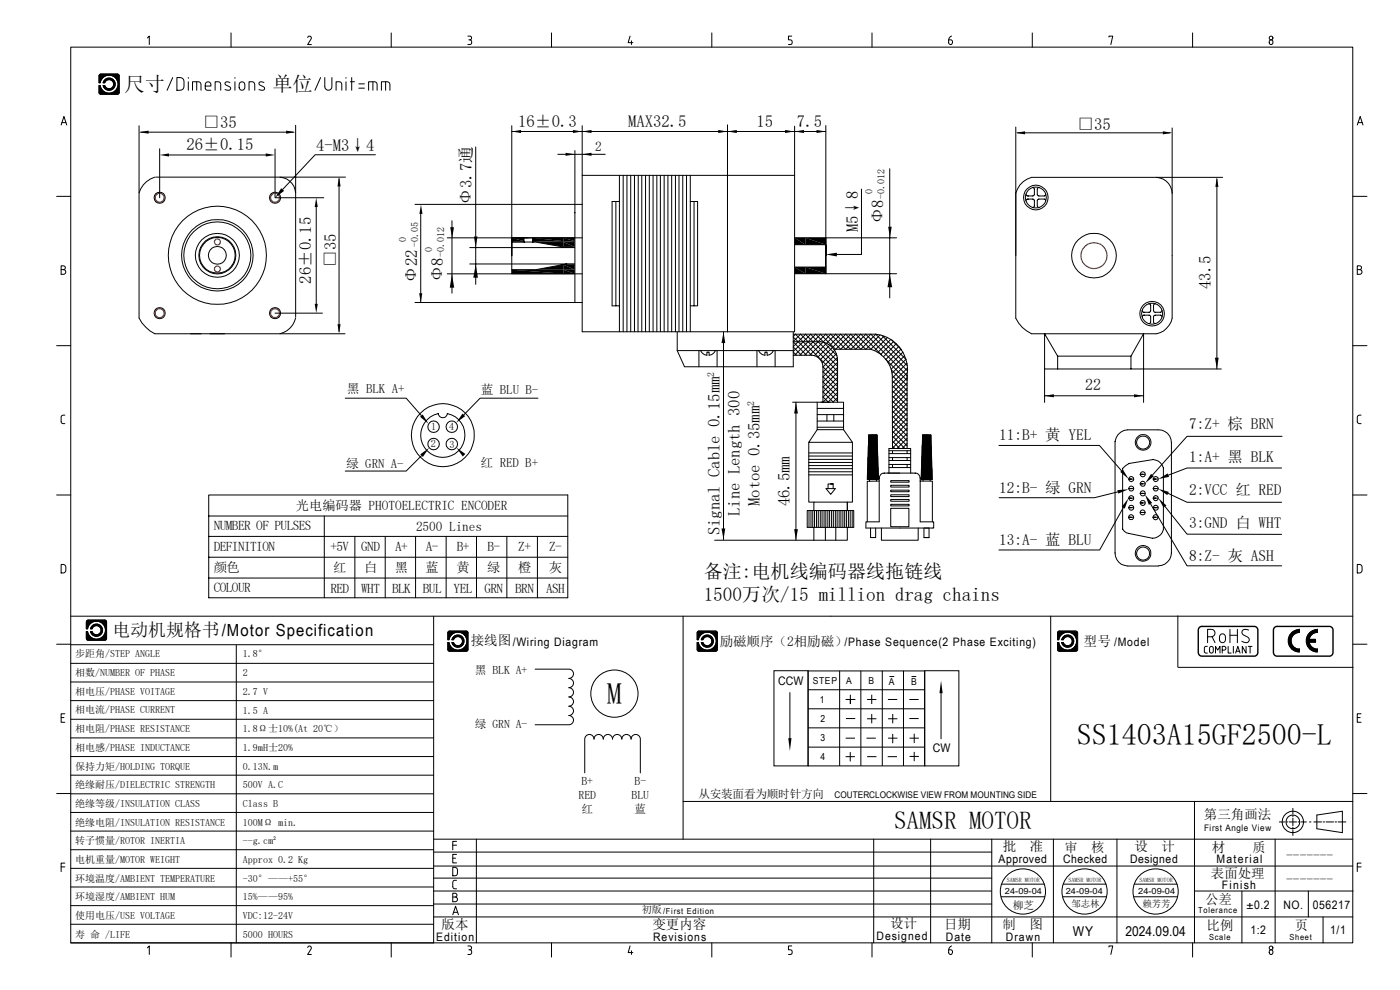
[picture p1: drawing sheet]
<svg xmlns="http://www.w3.org/2000/svg" width="296mm" height="209mm" viewBox="0 0 296 209" stroke-linecap="round" stroke-linejoin="round" font-family="sans-serif">
<g fill="none" stroke="#000" stroke-width=".21">
<path d="M15 10h271.2v189.4h-271.2zM21.1 15.8l.2-.1h3.5l.3 .1 .1 3.9-.4 .2h-3.6l-.2-.3v-1.5h.2a1.91 1.91 0 0 0 2.9 1.3 1.91 1.91 0 0 0 0-3.2 1.91 1.91 0 0 0-2.9 1.3h-.2zM21.1 15.8l3.9-.1 .2 .3v3.6l-.3 .3h-3.6l-.3-.3v-1.5h.2a1.91 1.91 0 0 0 2.9 1.3 1.91 1.91 0 0 0 0-3.2 1.91 1.91 0 0 0-2.9 1.3h-.2v-1.6zM22.1 16.9a1.29 1.29 0 0 1 2 .1 1.29 1.29 0 0 1-.5 2 1.29 1.29 0 0 1-1.8-.9h.4a.96 .96 0 0 0 1.4 .5 .96 .96 0 0 0 0-1.6 .96 .96 0 0 0-1.4 .5h-.4zM22.2 16.9a1.29 1.29 0 0 1 2 .2 1.29 1.29 0 0 1-.6 1.9 1.29 1.29 0 0 1-1.8-.9h.4a.97 .97 0 0 0 1.5 .5 .97 .97 0 0 0 0-1.6 .97 .97 0 0 0-1.5 .5h-.4zM31.2 8l.4-.4v1.8M36.5 16.4l-1.2 2.7M37.4 16.4h.7a.8 .8 0 0 1 .8 .8v1.1a.8 .8 0 0 1-.8 .8h-.7zM39.8 16.4v.2M39.8 17.3v1.8M40.7 19.1v-1.8l1.5 .1 .3 .4v1.3M41.6 17.3v1.8"/>
<path d="M43.4 18.2h1.2a.63 .63 0 0 0-.4-.9 .63 .63 0 0 0-.8 .6l.1 1 .4 .2h.7M45.5 19.1v-1.8h.7l.4 .3 .1 1.5M48.6 17.4a.66 .66 0 0 0-1 .3l.2 .3 .8 .4a.38 .38 0 0 1 .2 .4 .38 .38 0 0 1-.4 .3l-.8-.2M48.9 7v3M49.7 16.4v.2M49.7 17.3v1.8M50.8 17.4a.61 .61 0 0 1 1 .5v.6a.6 .6 0 0 1-.6 .6 .6 .6 0 0 1-.6-.6v-.6zM52.7 19.1v-1.8h.7l.4 .3 .1 1.5M55.8 17.4a.65 .65 0 0 0-1 .3l.1 .3 .9 .4a.38 .38 0 0 1 .2 .4 .38 .38 0 0 1-.4 .3l-.8-.2M65.1 7.9l.3-.3 .5 .3-.8 1.5h.8M67.8 16.4l-1.2 2.7M68.7 16.4v2a.75 .75 0 0 0 .8 .7 .75 .75 0 0 0 .7-.7v-2"/>
<path d="M71.1 19.1v-1.8l1 .1 .1 .2 .1 1.5M73.2 16.4v.2M73.2 17.3v1.8M74.1 17.3h.9M74.4 16.4v2.7M75.9 18.6h1.2M75.9 17.7h1.2M78 19.1v-1.8l1.5 .1 .3 .4v1.3M78.9 17.3v1.8M80.7 19.1v-1.8l1.5 .1 .3 .4v1.3M81.6 17.3v1.8M82.8 7v3"/>
<path d="M99 7.6h.4a.39 .39 0 0 1 .4 .4 .39 .39 0 0 1-.4 .4M99.2 8.4a.51 .51 0 0 1 .6 .4 .51 .51 0 0 1-.4 .6h-.4M116.7 7v3M133.3 7.6l-.4 1.4h1M133.6 8.6v.8M150.6 7v3M167.5 7.6h-.7v.8h.4a.51 .51 0 0 1 .4 .5 .51 .51 0 0 1-.4 .5h-.4M184.5 7v3M200.7 8.4l.7 .1a.55 .55 0 0 1-.3 .9l-.4-.2zM201.3 7.6l-.4 .3-.2 .5M218.4 7v3M234.6 7.8v-.2h.8l-.4 1.8"/>
<path d="M252.3 7v3M12.9 26.4l.6-1.8 .6 1.8M13.1 25.9h.8M29.4 26.6v40.7a7.8 7.8 0 0 0 3.3 3.3h40.3M29.7 28h32.4M32.7 37.5a5 5 0 0 0-3.3 3.3M32.9 37.5h40.2M33.8 31.5v10.3M35.7 32.8h20.5M58.2 31.5v10.3h10.3M59.2 37.5a3.6 3.6 0 0 1 3.3 3.3M62.5 26.5v40.6"/>
<path d="M71.7 37.8v32.3M79.4 32.7h-12.7l-6.9 7.4M100.6 31.1v29M108.3 27.8h66.4M108.3 26.6v31.3M118 32.6h10M121.6 31.8v32.2M123.2 26.6v43.6h44.9v-43.5M131 37.1v33.1M131.8 37.1v33.1M132.6 37.1v33.1M133.4 37.1v33.1"/>
<path d="M134.2 37.1v33.1M135 37.1v33.1zM135.8 37.1v33.1zM136.6 37.1v33.1zM137.4 37.1v33.1zM138.2 37.1v33.1zM139 37.1v33.1zM139.7 37.1v33.1M140.5 37.1v33.1zM141.3 37.1v33.1M142.1 37.1v33.1M142.9 37.1v33.1"/>
<path d="M143.6 37.1v33.1M144.4 37.1v33.1M145.2 37.1v33.1M146 37.1v33.1M153.9 26.4v43.8v-33.1M168.1 37.1h-44.9M174.7 26.5v31.4v-7.6M182.2 40v13.8h-5.2M188.2 35.7v27.3M214.9 26.9v40.4a6.8 6.8 0 0 0 3.3 3.3h26.5a4.4 4.4 0 0 0 3.3-3.3v-40.2M215.2 28.1h32.3M218.4 39.7h.3l.1 .3-.1 1.4h-1.4l-.2-.1-.1-.3"/>
<path d="M219.9 39.7h-.3l-.2 .3 .1 1.4h1.4l.3-.1v-.3M244.7 37.5a3.5 3.5 0 0 1 3.3 3.3M257.4 37.8v40.2M258.6 37.5h-40.4a4.8 4.8 0 0 0-3.3 3.3M287.1 26.4l.6-1.8 .6 1.8M287.3 25.9h.9M12 41.5h3M13.4 57h.2a.4 .4 0 0 0 .2-.5 .4 .4 0 0 0-.4-.3h-.5v1.8h.5a.5 .5 0 0 0 .5-.5 .5 .5 0 0 0-.5-.5h-.5M66.9 43.8v20.5M87.8 43.2h35.4M89 45v19M94.6 50.3h28.6"/>
<path d="M94.6 57.9h28.6M95.6 46.7v15.3M99.4 55.8h22.2M99.4 52.4h20.5M108.3 51.1h2.5M110.8 50.3v.9h-2.5h5l6.6 1.2h1.7M110.8 51l.1 .2M111.8 50.3h-3.5v3.8M112.7 51.2l.1-.9v.9M112.8 51.1h8.8M119.2 52.3h2.4M119.2 55.9h2.4"/>
<path d="M119.9 55.8l-6.6 1.2h-5h5M130.3 42.6v22.1M131 42.6h-1.5v22.1h1.5M146 42.6h1.6v22.1h-1.6M146.8 42.6v22.1M168.1 56.5h6.6M168.1 50.3h21.6M174.7 51.8h-6.6h6.6v2.3M189.7 57.9h-21.6M217 42.5l.1-.3 .2-.1 1.4 .1 .1 1.4-.1 .2-.3 .1M221.2 42.5v-.3l-.3-.1-1.4 .1-.1 1.4 .2 .2 .3 .1M286.2 41.5h3"/>
<path d="M287.6 57l.3-.1v-.5l-.8-.2v1.8h.5l.4-.1 .1-.5-.1-.3-.9-.1M12 73.1h3M44.4 70.6h3.1M58.2 66.2h10M62.5 67.3a4.5 4.5 0 0 1-3.3 3.3M87.8 64h35.4M143.3 74.1h24.5M143.3 70.3v3.8M147.9 74.1v3.5M148.2 74.1l.8 .9 .5 .1v-.6h.5v.6l.6-.1 .8-.9M151.7 74.1v3.5M153.1 70.2v43.9"/>
<path d="M160.1 74.1v3.5M160.5 74.1l.8 .9 .5 .1v-.6h.5v.6l.5-.1 .8-.9M164 74.1v3.5M167.8 71.3l3.9 3.8M167.8 72.2l1.6-1.5 7.8 7.9M167.8 75.1h4a2.58 2.58 0 0 1 2.3 2.7v7.3l3.1-3.2M167.8 70.3v7.3h-23l-1.5-3.5M167.8 70.7h17.5M167.8 73.4l1.7 1.7M167.8 74.5l.7 .6M168.1 75.1l4.4-4.4 4.5 4.5M168.3 70.7l8.9 8.9"/>
<path d="M168.3 70.7l-.5 .5M170.4 70.7l6.8 6.8M170.4 70.7l-2.6 2.6M170.6 75.1l-2.8-2.8h5.8a4 4 0 0 1 3.6 4.1v8.7M171.5 70.7l5.7 5.7M171.5 70.7l-3.7 3.6M173 75.6l4.8-4.9 3.2 3.2 3.2-3.2 7.8 7.8M173.6 70.7l3.2 3.2M173.6 70.7l-4.4 4.4M174.1 77.6l3.1 3.1M174.1 78.6l3.1 3.1M174.7 70.7l3.1 3.2 3.2-3.2 3.2 3.2"/>
<path d="M174.7 70.7l-4.5 4.4M176.4 73.9h7.8M176.6 74.1l-2.6 2.6M176.8 70.7l3.1 3.2 3.3-3.2M176.8 73.9l3.1-3.2 3.2 3.2M176.8 70.7l-4.5 4.5M176.9 74.8l-2.8 2.8M177.1 75.6l-3 3.1M177.2 76.6l-3.1 3.1 3.1 3.1M177.2 79.8l-3.1 3.1M177.2 78.7l-3.1 3.2M177.2 77.7l-3.1 3.1"/>
<path d="M183.1 70.7l8.8 8.7M184.2 73.9a6.5 6.5 0 0 1 4.6 5.4M185.2 70.7l6.7 6.6M185.3 70.7a7.6 7.6 0 0 1 6.6 8.7v15.4M185.3 70.7l-3.2 3.2-3.2-3.2-5.4 5.4M186.2 70.8l-3 3.1M186.5 75.1l-4.4-4.4-3.2 3.2-3.2-3.2-4.4 4.4M186.6 71l5.1 5-3 2.9M187 71.1l-2.8 2.8M187.3 75.9l4.6 4.6M187.7 71.4l-2.7 2.7M188.4 71.8l-2.7 2.7"/>
<path d="M188.6 78.2l3.3 3.4M188.6 71.9l2.1 2.1M188.8 79.3v15.6M188.8 79.5l3.1 3.1M189 72.2l-2.7 2.7M189.6 72.7l-2.7 2.8M190.2 73.3l-2.8 2.7M190.6 73.9l-2.8 2.7M191 74.5l-2.8 2.8M191.4 75.2l-2.9 2.9M191.8 76.8l-3 3.1M191.9 80l-3.1 3.1"/>
<path d="M191.9 78.8l-3.1 3.2M192 77.8l-3.2 3.2M221 78v7.1M223.7 75.3l-2.7-4.7v7.4h37.4M223.7 75.3h15.5l2.7-4.7v14.5M223.7 75.3v2.7M239.2 75.3v2.7M241.6 67.1l.1-.3 .2-.1h1.4l.1 1.5-.1 .2h-.3M243 64.3h.3l.1 .2-.1 1.5h-1.4l-.2-.1-.1-.3M244.4 64.3h-.2l-.2 .2 .1 1.5h1.4l.3-.1v-.3M245.8 67.1v-.3l-.3-.1h-1.4l-.1 1.5 .2 .2h.2M286.2 73.1h3"/>
<path d="M13.7 87.8h-.5l-.3 .4 .1 1.1 .2 .3h.5M73 84.2h12.9l3.2 3.7M89.2 96.4l-3.3 3.2h-12.9M90.4 88.8l.7-.6 1.6-.7a.97 .97 0 0 0 1 .8 .97 .97 0 0 0 .9-.8 4.7 4.7 0 0 1 3.4 6.4 4.7 4.7 0 0 1-6.9 2 4.7 4.7 0 0 1-.7-7.1zM113.8 84.2h-12.2l-3.5 3.5M167.7 85.1h10.7v1.3h-5.5M168.4 85.1v29.2M171.1 93.5v12.7h1.1M171.1 99.1h9.2M171.1 95.8h9.2M171.1 96.5h9.2M171.1 97.2h9.2"/>
<path d="M171.1 97.8h9.2M171.1 98.5h9.2M171.1 99.8h9.2M172.9 87.7h5.5v2.7h-5.5M172.9 89h5.5M172.9 85.1v5.8h5.5M172.9 90.9l-1.8 2.6h9.2M173.6 85.1h2M174.1 85l.1 .1M174.1 80.8l3.1 3M174.1 81.8l3.1 3.1M174.1 82.9l2.2 2.2"/>
<path d="M174.1 83.9l1.2 1.2M174.9 87.7v1.3M176.4 87.7v1.3M177.2 84.1l-1 1M177.2 83l-2 2.1M177.2 80.9l-3.1 3.1M178.4 90.9l1.9 2.6M178.4 86.4v1.5M178.4 90.2v.7M180.3 93.5v12.7h-1.1v1.8h-7v-1.8h7v1.8M183.6 99.1v2.3M183.6 96.7v4.7z"/>
<path d="M183.7 94.3v7.1zM183.8 92h1.7l.4 9.4h-2.4zM183.8 92v9.4zM183.8 92v9.4M183.9 92v9.4zM184 92v9.4zM184.1 92v9.4zM184.2 92v9.4zM184.3 92v9.4zM184.4 92v9.4M184.4 92v9.4zM184.5 92v9.4z"/>
<path d="M184.5 92v9.4M184.6 92v9.4zM184.7 92v9.4M184.7 92v9.4zM184.8 92v9.4zM184.9 92v9.4M184.9 92v9.4zM185 92v9.4zM185 92v9.4M185.1 92v9.4zM185.2 92v9.4M185.2 92v9.4z"/>
<path d="M185.3 92v9.4zM185.4 92v9.7M185.4 92v9.4zM185.5 92v9.4zM185.5 92v9.4M185.6 94.2v7.2zM185.7 96.5v4.9zM185.8 98.9v2.5M188.1 95.3h4.5M188.1 96.8h4.5M188.1 98.2h4.5M188.1 95.9h4.5"/>
<path d="M188.1 97.4h4.5M188.1 98.9h4.5M188.8 80.6l3.1 3.1M188.8 81.6l3.1 3.1M188.8 82.7l3.1 3.1M188.8 83.8l3.1 3M188.8 84.8l3.1 3.1M188.8 85.9l3.1 3.1M188.8 86.9l3.1 3.1M188.8 88l3.1 3.1M188.8 89l3.1 3.2M188.8 90.1l3.1 3.1"/>
<path d="M188.8 91.2l3.1 3.1M188.8 93.3l1.5 1.6M188.8 94.4l.5 .5M188.8 95.3v.6M188.8 96.8v.6M188.8 98.2v.7M188.8 92.2l2.6 2.7M191.9 92.7l-2.2 2.2M191.9 95.3v.6M191.9 96.8v.6M191.9 98.2v.7M191.9 93.8l-1.1 1.1"/>
<path d="M191.9 91.7l-3.1 3.1M191.9 90.6l-3.1 3.1M191.9 89.5l-3.1 3.2M191.9 88.5l-3.1 3.1M191.9 87.4l-3.1 3.1M191.9 86.3l-3.1 3.2M191.9 85.3l-3.1 3.1M191.9 84.2l-3.1 3.1M191.9 83.1l-3.1 3.2M191.9 82.1l-3.1 3.1M191.9 81l-3.1 3.2M194.9 98.9v2.5"/>
<path d="M195 96.5v4.9zM195.1 94.2v7.2zM195.2 92v9.4zM195.2 92v9.4M195.2 92h1.7l.3 9.4h-2.4zM195.3 92v9.4zM195.3 92v9.7M195.4 92v9.4zM195.5 92v9.4zM195.5 92v9.4M195.6 92v9.4zM195.7 92v9.4z"/>
<path d="M195.7 92v9.4M195.8 92v9.4zM195.8 92v9.4M195.9 92v9.4zM196 92v9.4zM196 92v9.4M196.1 92v9.4zM196.2 92v9.4zM196.2 92v9.4M196.3 92v9.4zM196.3 92v9.4M196.4 92v9.4z"/>
<path d="M196.5 92v9.4zM196.6 92v9.4zM196.7 92v9.4zM196.8 92v9.4zM196.9 92v9.4zM196.9 92v9.4M197 94.3v7.1zM197 96.7v4.7zM197.1 99.1v2.3M211.3 94.2h21.3l4.7 5.4M221 83.7h20.9M237.5 99.1l1.4-1.1 5.1-.8a2.33 2.33 0 0 1 2.1 1.8v13a2.38 2.38 0 0 1-2.3 1.8l-5.5-1.1-.8-.8z"/>
<path d="M271.1 99h-20l-3.9 1.5M271.2 92.3h-20.1l-7.3 8.1M287.9 87.8h-.5l-.3 .4 .1 1.1 .2 .3h.5M12 104.7h3M12.9 119.4h.7l.3 .3v1.1l-.3 .3-.7 .1zM44.2 104.7h75.9v21.7h-75.9zM44.2 117.9h75.9M44.2 113.4h75.9M44.2 109.1h75.9M68.6 109.1v17.3M75.1 113.4v13M81.5 113.4v13"/>
<path d="M87.9 113.4v13M94.4 113.4v13M100.8 113.4v13M107.2 113.4v13M113.7 113.4v13M151.2 114.3h20.9M170.8 108h9.8v3.5h-9.8zM171.1 100.4h9.2M171.1 108v3.5M171.6 108v3.5M171.9 108v3.5M172.2 111.5v2.8"/>
<path d="M172.3 108v3.5M172.7 108v3.5M173.1 108v3.5M173.5 108v3.5M173.9 108v3.5M174.3 108v3.5M174.6 111.5v2.8M174.7 108v3.5M174.7 103.3h2l-1 1.3zM175.1 108v3.5M175.5 108v3.5M175.7 102.4h.5h-1v.9"/>
<path d="M175.9 108v3.5M176.2 102.4v.9M176.3 108v3.5M176.7 108v3.5M176.8 111.5v2.8M177.1 108v3.5M177.5 108v3.5M177.9 108v3.5M178.3 108v3.5M178.7 108v3.5M179.1 108v3.5M179.2 111.5v2.8h-7"/>
<path d="M179.5 108v3.5M179.9 108v3.5M180.3 108v3.5M183.9 101.4v.4M184.2 111.7v2h1v-2M186 101v9.4h-2.8v1.3h14.3v-1.3h-2.8v-9.3M186 101.7l-2.5 .1v8.6M186.5 111.7v2.6h7.7v-2.6M187 100.1h3.3M187.1 100.1a1.04 1.04 0 0 0-1.1 1M188.1 100.1v-5.2h4.5v5.2M188.4 107.5h3.9v3.9h-3.9z"/>
<path d="M188.4 106.7h3.9v.3h-3.9zM188.4 105.6h3.9v.4h-3.9zM188.4 104.7h3.9v.3h-3.9zM188.4 103.7h3.9v.3h-3.9zM188.4 102.6h3.9v.4h-3.9zM188.4 101.7h3.9v.3h-3.9zM193.6 100.1a1.04 1.04 0 0 1 1.1 1M193.6 100.1h-5.8M194.7 101.7h2.5v8.7M195.5 113.7h1M195.5 111.7v2h1M196.5 111.7v2"/>
<path d="M196.8 101.4v.3M236.5 104l-5 1.3h-20.1M237.6 107.4l-5 8.9h-21.3M239.3 109.4h-.5h1M239.3 107.4h-.5h1M239.3 105.4h-.5h1M239.3 103.3h-.5h1M239.3 101.3h-.5h1M241.7 108.4h-.5h1.1M241.8 106.4h-.6h1.1M241.8 104.3h-.6h1.1M241.8 102.3h-.6h1.1"/>
<path d="M241.8 100.3h-.6h1.1M243.4 106.6l7.7 13.1h20M244.5 109.4h-.6h1.1M244.5 107.4h-.5h1M244.5 105.4h-.5h1M244.5 103.3h-.5h1M244.5 101.3h-.5h1M245.1 119.7a2.82 2.82 0 0 0 2.7-2.8v-23.3a2.67 2.67 0 0 0-2.8-2.7h-6.5a2.84 2.84 0 0 0-2.6 2.5v23.6a2.74 2.74 0 0 0 2.7 2.7h6.5M246.5 107.1l4.6 5.9h20M247.1 104.3l4 1.9h20M286.2 104.7h3M287.1 119.4h.7l.3 .3v1.1l-.3 .3-.7 .1z"/>
<path d="M12 136.2h3M15 130.3h271.2M15 136.4h76.7M18.3 131.3l.3-.2 3.8 .1 .1 .3v3.6l-.3 .3h-3.7l-.2-.4v-1.4h.2a1.91 1.91 0 0 0 2.9 1.3 1.91 1.91 0 0 0 0-3.2 1.91 1.91 0 0 0-2.9 1.3h-.2zM18.4 131.3l.2-.2 3.8 .2 .1 3.9-.3 .2h-3.7l-.2-.4v-1.4h.2a1.91 1.91 0 0 0 2.9 1.3 1.91 1.91 0 0 0 0-3.2 1.91 1.91 0 0 0-2.9 1.3h-.2v-1.5zM19.5 132.4a1.29 1.29 0 0 1 2 .1 1.29 1.29 0 0 1-.5 2 1.29 1.29 0 0 1-1.8-.9h.3a.98 .98 0 0 0 1.5 .5 .98 .98 0 0 0 0-1.6 .98 .98 0 0 0-1.5 .5h-.3zM19.5 132.3a1.29 1.29 0 0 1 2 .3 1.29 1.29 0 0 1-.6 1.9 1.29 1.29 0 0 1-1.7-.9h.3a.98 .98 0 0 0 1.5 .5 .98 .98 0 0 0 0-1.6 .98 .98 0 0 0-1.5 .5h-.3zM44.2 122.3h75.9M50 136.5v62.9M91.7 130.3v69.1h-76.7M94.8 133.6l.3-.1 3.8 .1 .1 3.9-.4 .2h-3.6l-.3-.3v-1.5h.3a1.91 1.91 0 0 0 2.9 1.3 1.91 1.91 0 0 0 0-3.2 1.91 1.91 0 0 0-2.9 1.3h-.3zM94.9 133.5h3.9l.2 .3v3.7l-.3 .2h-3.6l-.4-.3v-1.5h.3a1.91 1.91 0 0 0 2.9 1.3 1.91 1.91 0 0 0 0-3.2 1.91 1.91 0 0 0-2.9 1.3h-.3v-1.6z"/>
<path d="M95.9 134.7a1.29 1.29 0 0 1 2 .1 1.29 1.29 0 0 1-.5 2 1.29 1.29 0 0 1-1.8-.9h.3a.97 .97 0 0 0 1.5 .5 .97 .97 0 0 0 0-1.6 .97 .97 0 0 0-1.5 .5h-.3zM96 134.7a1.29 1.29 0 0 1 1.9 .2 1.29 1.29 0 0 1-.5 1.9 1.29 1.29 0 0 1-1.8-.9h.3a.97 .97 0 0 0 1.5 .5 .97 .97 0 0 0 0-1.6 .97 .97 0 0 0-1.5 .5h-.3zM144.5 130.3v47.2M147.6 133.6l.3-.1 3.7 .1 .1 3.9-.3 .2h-3.7l-.2-.3v-1.5h.2a1.9 1.9 0 0 0 3 1.3 1.9 1.9 0 0 0 0-3.2 1.9 1.9 0 0 0-3 1.3h-.2zM147.7 133.5h3.8l.2 .1v4l-.3 .1h-3.7l-.2-.3v-1.5h.2a1.91 1.91 0 0 0 3 1.3 1.91 1.91 0 0 0 0-3.2 1.91 1.91 0 0 0-3 1.3h-.2v-1.5zM148.7 134.7a1.29 1.29 0 0 1 2 .1 1.29 1.29 0 0 1-.5 2 1.29 1.29 0 0 1-1.8-.9h.3a.98 .98 0 0 0 1.5 .5 .98 .98 0 0 0 0-1.6 .98 .98 0 0 0-1.5 .5h-.3zM148.7 134.7a1.29 1.29 0 0 1 2 .2 1.29 1.29 0 0 1-.6 1.9 1.29 1.29 0 0 1-1.7-.9h.3a.97 .97 0 0 0 1.5 .5 .97 .97 0 0 0 0-1.6 .97 .97 0 0 0-1.5 .5h-.3zM222.3 130.3v39.2M223.8 133.6l.3-.1 3.8 .1 .1 3.9-.4 .2h-3.6l-.3-.3v-1.5h.3a1.9 1.9 0 0 0 2.9 1.3 1.9 1.9 0 0 0 0-3.2 1.9 1.9 0 0 0-2.9 1.3h-.3zM224.9 134.7a1.29 1.29 0 0 1 2 .1 1.29 1.29 0 0 1-.5 2 1.29 1.29 0 0 1-1.8-.9h.3a.98 .98 0 0 0 1.5 .5 .98 .98 0 0 0 0-1.6 .98 .98 0 0 0-1.5 .5h-.3zM225 134.7a1.29 1.29 0 0 1 1.9 .2 1.29 1.29 0 0 1-.5 1.9 1.29 1.29 0 0 1-1.8-.9h.3a.97 .97 0 0 0 1.5 .5 .97 .97 0 0 0 0-1.6 .97 .97 0 0 0-1.5 .5h-.3zM227.6 133.5h-3.7l-.2 .3v1.5h.3a1.9 1.9 0 0 1 2.9-1.3 1.9 1.9 0 0 1 0 3.2 1.9 1.9 0 0 1-2.9-1.3h-.3v1.5l.2 .2 3.7 .1"/>
<path d="M249.2 130.3v10.7M255.4 136.7h-.4l-.2 .4v.8l.2 .2h.4M255.5 134.7h.7a.79 .79 0 0 0 .8-.8 .79 .79 0 0 0-.8-.8h-.7v2.8M256.1 136.8h.4l.1 .1v1l-.2 .2-.5-.2v-.8zM256.4 134.7l.6 1.2M257.1 138.1v-1.4l.5 .8 .5-.8v1.4M258.2 134.2a.62 .62 0 0 1 .7-.1 .62 .62 0 0 1 .3 .6v.6a.63 .63 0 0 1-.6 .6 .63 .63 0 0 1-.6-.6v-.6zM258.6 137.5l.7-.1v-.6l-.7-.1v1.4M259.8 136.7v1.4h.6M260.2 133.1v2.8M260.2 134.4h1.6M260.9 136.7v1.4"/>
<path d="M261.4 138.1l.5-1.4 .4 1.4M261.5 137.7h.7M261.8 133.1v2.8M263.6 136.7v1.4l-.8-1.4v1.4M264.1 136.7h.8M264.1 133.3a.82 .82 0 0 0-.9-.2 .82 .82 0 0 0-.5 .8l.2 .2a2.29 2.29 0 0 1 1.4 1.1 .64 .64 0 0 1-.6 .7l-1-.3M264.5 136.7v1.4M273.2 133.8l.6-.4 1.1-.2v.6a1.77 1.77 0 0 0-1.8 1.7 1.77 1.77 0 0 0 1.8 1.8v.6a2.37 2.37 0 0 1-2.2-1.5 2.37 2.37 0 0 1 .5-2.6zM274.9 133.2a2.37 2.37 0 0 0-2.4 2.3 2.37 2.37 0 0 0 2.4 2.4M274.9 133.8a1.77 1.77 0 0 0-1.8 1.7 1.77 1.77 0 0 0 1.8 1.8M274.9 133.1v.6M274.9 137.2v.6"/>
<path d="M276.9 133.9l.6-.4 1.2-.3v.6l-1 .3-.5 .5-.3 .6h1.4v.6h-1.4l.1 .3a1.75 1.75 0 0 0 1.7 1.2v.6a2.37 2.37 0 0 1-2.2-1.4 2.37 2.37 0 0 1 .4-2.6zM278.7 133.2a2.37 2.37 0 0 0-2.4 2.3 2.37 2.37 0 0 0 2.4 2.4M278.7 133.8l-1 .3-.5 .5-.3 .6h1.4v.6h-1.4l.1 .3a1.75 1.75 0 0 0 1.7 1.2M278.7 133.1v.6M278.7 137.2v.6M286.2 136.2h3M12.9 151.8h.6M13.7 151h-.8v1.8h.8M15 140.3h76.7M15 144.2h76.7M15 148.2h76.7M15 156.1h76.7"/>
<path d="M15 152.1h76.7M113.2 141.5h7.1a.98 .98 0 0 1 1 1 .98 .98 0 0 1-1 1 .98 .98 0 0 1 1 1 .98 .98 0 0 1-1 .9 .98 .98 0 0 1 1 1 .98 .98 0 0 1-1 1 .98 .98 0 0 1 1 1 .98 .98 0 0 1-1 1 .98 .98 0 0 1 1 .9 .98 .98 0 0 1-1 1 .98 .98 0 0 1 1 1 .98 .98 0 0 1-1 1h-7.1M163.7 141.9h7.3v20.1h-7.3zM167.1 146.4v10.2M170.9 141.8v20.2M170.9 145.9h24.7M170.9 149.9h24.7M170.9 153.9h24.7M170.9 158h24.7M170.9 141.9h24.7M177.6 141.9v20.1M178.9 156.1h2"/>
<path d="M179 152h1.9M179 147.9h1.9M179.9 159.1v1.9M179.9 146.9v2v-1h1h-2M182.1 141.9v20.1M183.3 156.1h2M183.4 147.9h2M183.4 152h2M184.4 146.9v2M184.4 151v2M186.6 141.9v20.1M187.8 147.9h2"/>
<path d="M187.9 152h1.9M187.9 156.1h1.9M188.2 143.1h1M188.9 151v2M188.9 155.2v2M191.1 141.9v20.1M192.4 147.9h1.9M192.4 152h1.9M192.4 160h2M192.4 156.1h2M192.8 143.1h1M193.4 155.2v1.9"/>
<path d="M193.4 159v2M195.6 141.9h7.2v20.1h-7.2zM195.6 141.8v20.2M199.1 146.2v10.1M249.2 141.1h37.1M287.1 151.8h.6M287.9 151h-.8v1.8h.8M12 167.8h3M15 160h76.7M15 163.9h76.7M15 171.8h76.7M15 167.9h76.7"/>
<path d="M15 175.8h76.7M15 179.7h76.7M91.7 177.5h194.5M95.8 178.8h.8M96.6 177.9h-.8v1.8M100.8 177.5v21.9M123.7 163.5v-7.2a.98 .98 0 0 1 1-1 .98 .98 0 0 1 1 1 .98 .98 0 0 1 .9-1 .98 .98 0 0 1 1 1 .98 .98 0 0 1 1-1 .98 .98 0 0 1 1 1 .98 .98 0 0 1 1-1 .98 .98 0 0 1 .9 1 .98 .98 0 0 1 1-1 .98 .98 0 0 1 1 1 .98 .98 0 0 1 1-1 .98 .98 0 0 1 1 1v7.2M144.5 169.5h141.7M170.9 162h24.7M178.9 160h2M183.4 160h2M184.8 177.5v21.9"/>
<path d="M187.8 160h2M196.9 177.5v21.9M209.8 177.5v21.9M222.8 177.5v21.9M236.3 177.5v21.9M252.7 169.5v29.9M269.7 177.5v21.9M270.6 173.8h1.1M272.1 173.8h.3M272.7 173.8h1.6M273.5 171v1.1M273.5 172.4v.3"/>
<path d="M273.5 173v1.6M273.5 174.9v.4M273.5 175.6v1.1M274.6 173.8h.3M275.2 173.8h1.2M277 173.8h.3M277.9 173.8h1.7M278.6 172.4l5.4-.8v4.5l-5.4-.8zM279.9 173.8h.3M280.5 173.8h1.6M282.4 173.8h.3M283.1 173.8h1.6"/>
<path d="M286.2 167.8h3M12.9 183.3h.8M13.7 182.5h-.8v1.8M15 183.7h76.7M15 187.6h76.7M15 191.5h76.7M15 195.5h76.7M48.9 199.4v3M82.8 199.4v3M91.7 188.4h118M91.7 191.2h118.1M91.7 185.7h118.1"/>
<path d="M91.7 180.2h118.1M91.7 183.2h194.5M91.7 193.9h194.5M95.8 181.5h.6M95.8 193.5l.6-1.8 .6 1.8M95.8 183.4h.4a.54 .54 0 0 1 .6 .6v.7a.51 .51 0 0 1-.6 .5h-.4zM95.9 193h.9M96.3 189.7l.4-.3-.1-.3-.8-.2v1.8h.5l.3-.1 .2-.5-.2-.3-.8-.1M96.6 180.7h-.8v1.8h.8M96.6 186.2h-.5l-.3 .4 .1 1.3 .7 .1M116.7 199.4v3M150.6 199.4v3"/>
<path d="M184.5 199.4v3M211.8 189.7h9.2M211.9 187h9M218.4 199.4v3M224.8 189.7h9.3M225 187h9M239.9 189.7h9.2M240 187h9M252.3 199.4v3M252.8 188.4h33.5M262.7 188.4v11M276.8 188.4v5.5"/>
<path d="M279.9 193.9v5.5M287.1 183.3h.8M287.9 182.5h-.8v1.8M31.2 200.5l.4-.4v1.8M65.1 200.4a.4 .4 0 0 1 .5-.3 .4 .4 0 0 1 .2 .6l-.7 1.2h.8M99 200.1h.5l.3 .3a.38 .38 0 0 1-.4 .5M99.2 200.9a.51 .51 0 0 1 .6 .4 .51 .51 0 0 1-.4 .6h-.4M133.3 200.1l-.4 1.4h1M133.6 201.1v.8M167.5 200.1h-.7v.8h.4a.51 .51 0 0 1 .4 .5 .51 .51 0 0 1-.4 .5h-.4M200.7 200.9l.7 .1a.55 .55 0 0 1-.4 .9l-.3-.3zM201.3 200.1l-.4 .3-.2 .5"/>
<path d="M234.6 200.3v-.2h.8l-.4 1.8M268.6 201a.45 .45 0 0 1 .7 .4 .45 .45 0 0 1-.7 .4l-.1-.3z"/>
<circle cx="268.9" cy="8" r=".4"/>
<circle cx="268.9" cy="8.9" r=".45"/>
<circle cx="33.8" cy="41.8" r="1.18"/>
<circle cx="46" cy="54" r="3.9"/>
<circle cx="46" cy="54" r="3.8"/>
<circle cx="46" cy="54" r="7.6"/>
<circle cx="46" cy="54" r="10.4"/>
<circle cx="46" cy="54" r="1.89"/>
<circle cx="46" cy="54" r="4.7"/>
<circle cx="46" cy="54" r="7.1"/>
<circle cx="58.2" cy="41.8" r="1.18"/>
<circle cx="219.1" cy="41.8" r="2.59"/>
<circle cx="219.1" cy="41.8" r="2.22"/>
<circle cx="231.4" cy="54.1" r="4.7"/>
<circle cx="33.8" cy="66.2" r="1.18"/>
<circle cx="58.2" cy="66.2" r="1.18"/>
<circle cx="243.7" cy="66.3" r="2.61"/>
<circle cx="243.7" cy="66.3" r="2.23"/>
<circle cx="91.7" cy="90.3" r="1.22"/>
<circle cx="91.7" cy="93.9" r="1.21"/>
<circle cx="93.7" cy="92" r="6.7"/>
<circle cx="95.6" cy="90.3" r="1.22"/>
<circle cx="95.6" cy="93.9" r="1.21"/>
<circle cx="241.8" cy="93.6" r="1.67"/>
<circle cx="241.8" cy="93.6" r="1.39"/>
<circle cx="239.3" cy="109.4" r=".54"/>
<circle cx="239.3" cy="107.4" r=".52"/>
<circle cx="239.3" cy="105.4" r=".52"/>
<circle cx="239.3" cy="101.3" r=".52"/>
<circle cx="239.3" cy="103.3" r=".52"/>
<circle cx="241.7" cy="108.4" r=".52"/>
<circle cx="241.7" cy="102.3" r=".52"/>
<circle cx="241.7" cy="106.4" r=".52"/>
<circle cx="241.7" cy="104.3" r=".52"/>
<circle cx="241.7" cy="100.3" r=".52"/>
<circle cx="241.8" cy="117" r="1.66"/>
<circle cx="241.8" cy="117.1" r="1.37"/>
<circle cx="244.5" cy="109.4" r=".54"/>
<circle cx="244.5" cy="107.4" r=".52"/>
<circle cx="244.5" cy="101.3" r=".52"/>
<circle cx="244.5" cy="105.4" r=".52"/>
<circle cx="244.5" cy="103.3" r=".52"/>
<circle cx="130" cy="146.7" r="5"/>
<circle cx="273.5" cy="173.8" r="2.26"/>
<circle cx="273.5" cy="173.8" r="1.45"/>
<circle cx="216.4" cy="188.5" r="4.8"/>
<circle cx="229.4" cy="188.5" r="4.8"/>
<circle cx="244.5" cy="188.5" r="4.8"/>
<circle cx="268.9" cy="200.5" r=".4"/>
</g>
<g fill="#000">
<path d="M29.5 28l1.9-.4v.7zM33.8 32.8l1.9-.4v.7zM56.2 32.4l2 .4-2 .3zM60.5 27.6l2 .4-2 .3zM71.7 37.5l.4 1.9h-.7zM108.3 27.8l1.9-.3v.6zM119.6 32.3l2 .3-2 .4zM121.2 27.5l2 .3-2 .3zM123.2 27.8l1.9-.3v.6zM123.2 32.6l1.9-.3v.7zM151.9 27.5l2 .3-2 .3zM153.9 27.8l2-.3v.6z"/>
<path d="M166.1 27.5l1.9 .3-1.9 .3zM168.1 27.8l2-.3v.6zM172.7 27.5l2 .3-2 .3zM214.9 28.1l2-.3v.6zM246 27.8l2 .3-2 .3zM257.4 37.6l.4 1.9h-.7zM59.5 39.8l.6 .6-1.9 1.4zM66.9 41.8l.3 2h-.6zM89.1 43.3l.3 1.9h-.7zM95.2 48.1h.8l-.3 2.3zM100.6 55.9l.5 2.8h-1zM100.3 50h.7l-.4 2.4z"/>
<path d="M108.3 50.3l2.5 .7h-2.5zM108.3 50.3h2.5v.7zM108.3 57l10.9 .9h-10.9zM108.3 57h10.9v.9zM110.8 51l.1 .2zM112.7 51l.1 .2zM112.8 50.3l6.4 .7h-6.4zM112.8 50.3h6.4v.7zM112.8 51.2h.5zM113.3 51.2h5.9v1zM119.2 50.3l2.4 .7h-2.4zM119.2 50.3h2.4v.7z"/>
<path d="M119.2 51.2l2.4 1h-2.4zM119.2 51.2h2.4v1zM113.3 57l5.9-1v1zM119.2 56l2.4 1h-2.4zM119.2 56h2.4v1zM119.2 57l2.4 .9h-2.4zM119.2 57h2.4v.9zM119.9 52.4h1.7zM119.9 55.8h1.7zM119.9 55.8h1.7v.2zM168.1 50.3l2.3 1.5h-2.3zM168.1 50.3h2.3v1.5z"/>
<path d="M168.1 56.5l2.3 1.4h-2.3zM168.1 56.5h2.3v1.4zM170.4 50.3l4.3 1.5h-4.3zM170.4 50.3h4.3v1.5zM170.4 56.5l4.3 1.4h-4.3zM170.4 56.5h4.3v1.4zM174.7 53.8l2.3-.4v.8zM187.9 48h.7l-.3 2.3zM66.6 64.3h.6l-.3 1.9zM71.4 68.6h.7l-.4 1.9zM88.7 62h.6l-.3 2zM95.6 57.9l.5 2.9h-1z"/>
<path d="M153.1 70.2l.3 2.4h-.8zM188.2 57.9l.5 2.8h-1zM257 75.6h.8l-.4 2.4zM88.9 96.1l1.9-1.4-1.3 1.9zM88.9 88.2l.5-.5 1.2 1.9zM96.6 94.7l1.8 1.3-.5 .6zM97.8 87.5l.6 .5-1.9 1.4zM168.4 85.1l.4 2.4h-.8zM221 83.7l1.9-.3v.6zM237 99.8l.5-.5 1.3 2zM239.9 83.4l2 .3-2 .3zM152.6 111.8h.8l-.3 2.3z"/>
<path d="M168 111.9h.8l-.4 2.4zM236.4 103.7l2.3-.2-2.1 .9zM238.7 105.4l-.8 2.2-.6-.4zM242.2 104.6l1.5 1.8-.7 .4zM243.5 100.2l.6 .5-1.8 1.5zM245.1 105.4l1.7 1.5-.6 .5zM245 103.4l2.3 .6-.4 .7zM245 101.3l2-1.2 .3 .8z"/>
<path d="M21.1 15.8l.2-.1h3.5l.3 .1 .1 3.9-.4 .2h-3.6l-.2-.3v-1.5h.2a1.91 1.91 0 0 0 2.9 1.3 1.91 1.91 0 0 0 0-3.2 1.91 1.91 0 0 0-2.9 1.3h-.2z" fill-rule="evenodd"/>
<path d="M22.1 16.9a1.29 1.29 0 0 1 2 .1 1.29 1.29 0 0 1-.5 2 1.29 1.29 0 0 1-1.8-.9h.4a.96 .96 0 0 0 1.4 .5 .96 .96 0 0 0 0-1.6 .96 .96 0 0 0-1.4 .5h-.4z" fill-rule="evenodd"/>
<path d="M18.4 131.3l.2-.2 3.8 .2 .1 3.9-.3 .2h-3.7l-.2-.4v-1.4h.2a1.91 1.91 0 0 0 2.9 1.3 1.91 1.91 0 0 0 0-3.2 1.91 1.91 0 0 0-2.9 1.3h-.2v-1.5z" fill-rule="evenodd"/>
<path d="M19.5 132.4a1.29 1.29 0 0 1 2 .1 1.29 1.29 0 0 1-.5 2 1.29 1.29 0 0 1-1.8-.9h.3a.98 .98 0 0 0 1.5 .5 .98 .98 0 0 0 0-1.6 .98 .98 0 0 0-1.5 .5h-.3z" fill-rule="evenodd"/>
<path d="M94.8 133.6l.3-.1 3.8 .1 .1 3.9-.4 .2h-3.6l-.3-.3v-1.5h.3a1.91 1.91 0 0 0 2.9 1.3 1.91 1.91 0 0 0 0-3.2 1.91 1.91 0 0 0-2.9 1.3h-.3z" fill-rule="evenodd"/>
<path d="M95.9 134.7a1.29 1.29 0 0 1 2 .1 1.29 1.29 0 0 1-.5 2 1.29 1.29 0 0 1-1.8-.9h.3a.97 .97 0 0 0 1.5 .5 .97 .97 0 0 0 0-1.6 .97 .97 0 0 0-1.5 .5h-.3z" fill-rule="evenodd"/>
<path d="M147.6 133.6l.3-.1 3.7 .1 .1 3.9-.3 .2h-3.7l-.2-.3v-1.5h.2a1.9 1.9 0 0 0 3 1.3 1.9 1.9 0 0 0 0-3.2 1.9 1.9 0 0 0-3 1.3h-.2z" fill-rule="evenodd"/>
<path d="M148.7 134.7a1.29 1.29 0 0 1 2 .1 1.29 1.29 0 0 1-.5 2 1.29 1.29 0 0 1-1.8-.9h.3a.98 .98 0 0 0 1.5 .5 .98 .98 0 0 0 0-1.6 .98 .98 0 0 0-1.5 .5h-.3z" fill-rule="evenodd"/>
<path d="M223.8 133.6l.3-.1 3.8 .1 .1 3.9-.4 .2h-3.6l-.3-.3v-1.5h.3a1.9 1.9 0 0 0 2.9 1.3 1.9 1.9 0 0 0 0-3.2 1.9 1.9 0 0 0-2.9 1.3h-.3z" fill-rule="evenodd"/>
<path d="M224.9 134.7a1.29 1.29 0 0 1 2 .1 1.29 1.29 0 0 1-.5 2 1.29 1.29 0 0 1-1.8-.9h.3a.98 .98 0 0 0 1.5 .5 .98 .98 0 0 0 0-1.6 .98 .98 0 0 0-1.5 .5h-.3z" fill-rule="evenodd"/>
<path d="M273.2 133.8l.6-.4 1.1-.2v.6a1.77 1.77 0 0 0-1.8 1.7 1.77 1.77 0 0 0 1.8 1.8v.6a2.37 2.37 0 0 1-2.2-1.5 2.37 2.37 0 0 1 .5-2.6z" fill-rule="evenodd"/>
<path d="M276.9 133.9l.6-.4 1.2-.3v.6l-1 .3-.5 .5-.3 .6h1.4v.6h-1.4l.1 .3a1.75 1.75 0 0 0 1.7 1.2v.6a2.37 2.37 0 0 1-2.2-1.4 2.37 2.37 0 0 1 .4-2.6z" fill-rule="evenodd"/>
</g>
<path d="M253.7 132.8l.4-.3h11.3a.81 .81 0 0 1 .7 .7v4.8a.8 .8 0 0 1-.7 .8h-11.2a.79 .79 0 0 1-.7-.7v-4.8zM269.6 132.8l.4-.3h11.3a.81 .81 0 0 1 .7 .7v4.8a.8 .8 0 0 1-.7 .8h-11.2a.79 .79 0 0 1-.7-.7v-4.8z" fill="none" stroke="#000" stroke-width=".3"/>
<path d="M166.8 156.1h.6l-.3 2.7zM199.1 143.9l.3 2.7h-.7z" fill="#000"/>
<g fill="none" stroke="#f00" stroke-width=".25">
<circle cx="33.8" cy="41.8" r=".94"/>
<circle cx="46" cy="51.2" r=".65"/>
<circle cx="46" cy="56.9" r=".64"/>
<circle cx="58.2" cy="41.8" r=".94"/>
<circle cx="231.4" cy="54" r="2.75"/>
<circle cx="33.8" cy="66.2" r=".94"/>
<circle cx="58.2" cy="66.2" r=".94"/>
</g>
<g font-size="6.3">
<text x="128.4" y="149">M</text>
<text x="227.8" y="157.5">SS1403A15GF2500-L</text>
</g>
<text font-size="5.3" x="189.1" y="175.3">SAMSR MOTOR</text>
<g font-size="4.3">
<text x="26.3" y="19.2">尺寸</text>
<text x="57.6" y="19.2">单位</text>
</g>
<g font-size="4">
<text x="148.9" y="122.3">备注:电机线编码器线拖链线</text>
<text x="148.9" y="127.1">1500万次/15 million drag chains</text>
</g>
<text font-size="3.8" x="23.8" y="134.6">电动机规格书/Motor Specification</text>
<g font-size="3.5">
<text x="43" y="27">□35</text>
<text x="109.6" y="26.9">16±0.3</text>
<text x="132.9" y="26.9">MAX32.5</text>
<text x="160" y="26.9">15</text>
<text x="168.6" y="26.9">7.5</text>
<text x="227.9" y="27.5">□35</text>
<text x="39.5" y="31.7">26±0.15</text>
<text x="66.9" y="32">4-M3↓4</text>
<text x="99.8" y="43.3" transform="rotate(-90 99.8 43.3)">Φ3.7通</text>
<text x="186.9" y="47.5" transform="rotate(-90 186.9 47.5)">Φ8</text>
<text x="181.5" y="49.2" transform="rotate(-90 181.5 49.2)">M5↓8</text>
<text x="71.1" y="56.5" transform="rotate(-90 71.1 56.5)">□35</text>
<text x="88.2" y="59.8" transform="rotate(-90 88.2 59.8)">Φ22</text>
<text x="93.8" y="59.7" transform="rotate(-90 93.8 59.7)">Φ8</text>
<text x="65.8" y="60" transform="rotate(-90 65.8 60)">26±0.15</text>
<text x="256.2" y="61.1" transform="rotate(-90 256.2 61.1)">43.5</text>
<text x="160.7" y="107" transform="rotate(-90 160.7 107)">Motoe 0.35mm</text>
<text x="167.1" y="107.1" transform="rotate(-90 167.1 107.1)">46.5mm</text>
<text x="152.3" y="113.2" transform="rotate(-90 152.3 113.2)">Signal Cable 0.15mm</text>
<text x="156.5" y="109.2" transform="rotate(-90 156.5 109.2)">Line Length 300</text>
</g>
<text font-size="3.4" x="229.6" y="82.5">22</text>
<g font-size="3.3">
<text x="211.4" y="93.1">11:B+ 黄 YEL</text>
<text x="251.6" y="90.8">7:Z+ 棕 BRN</text>
<text x="251.6" y="97.8">1:A+ 黑 BLK</text>
<text x="211.4" y="104.2">12:B- 绿 GRN</text>
<text x="251.6" y="104.8">2:VCC 红 RED</text>
<text x="251.6" y="111.7">3:GND 白 WHT</text>
<text x="211.4" y="115.4">13:A- 蓝 BLU</text>
<text x="251.6" y="118.7">8:Z- 灰 ASH</text>
</g>
<g font-size="2.9">
<text x="99.6" y="136.5">接线图</text>
<text x="152.3" y="136.5">励磁顺序（2相励磁）</text>
<text x="229.2" y="136.6">型号</text>
<text x="254.7" y="173.1">第三角画法</text>
<text x="240" y="179.9">设</text>
<text x="245.7" y="179.9">计</text>
<text x="212.1" y="180">批</text>
<text x="217.8" y="180">准</text>
<text x="225.2" y="180.1">审</text>
<text x="230.9" y="180.1">核</text>
<text x="256.2" y="185.6">表面处理</text>
<text x="256.4" y="180.1">材</text>
<text x="264.9" y="180.1">质</text>
<text x="272.1" y="181.8">-------</text>
<text x="254.9" y="191.1">公差</text>
<text x="272.1" y="187">-------</text>
<text x="93.4" y="196.5">版本</text>
<text x="138" y="196.5">变更内容</text>
<text x="188.3" y="196.2">设计</text>
<text x="199.7" y="196.4">日期</text>
<text x="212.1" y="196.6">制</text>
<text x="217.8" y="196.6">图</text>
<text x="255.2" y="196.7">比例</text>
<text x="273.9" y="196.7">页</text>
<text x="226.9" y="198">WY</text>
<text x="238.1" y="198">2024.09.04</text>
</g>
<g font-size="2.8">
<text x="125.9" y="31.9">2</text>
<text x="62.6" y="107.9">光电编码器 PHOTOELECTRIC ENCODER</text>
<text x="45.2" y="112.1">NUMBER OF PULSES</text>
<text x="88" y="112.4">2500 Lines</text>
<text x="45.2" y="116.5">DEFINITION</text>
<text x="69.9" y="116.6">+5V</text>
<text x="76.4" y="116.6">GND</text>
<text x="83.6" y="116.6">A+</text>
<text x="90.1" y="116.6">A-</text>
<text x="96.6" y="116.6">B+</text>
<text x="103.1" y="116.6">B-</text>
<text x="109.6" y="116.6">Z+</text>
<text x="116.2" y="116.6">Z-</text>
<text x="45.2" y="120.9">颜色</text>
<text x="45.2" y="125.3">COLOUR</text>
<text x="69.9" y="125.4">RED</text>
<text x="70.5" y="121">红</text>
<text x="76.4" y="125.4">WHT</text>
<text x="77" y="121">白</text>
<text x="82.9" y="125.4">BLK</text>
<text x="83.5" y="121">黑</text>
<text x="89.4" y="125.4">BUL</text>
<text x="90" y="121">蓝</text>
<text x="96" y="125.4">YEL</text>
<text x="96.6" y="121">黄</text>
<text x="102.5" y="125.4">GRN</text>
<text x="103.1" y="121">绿</text>
<text x="109" y="125.4">BRN</text>
<text x="109.6" y="121">橙</text>
<text x="115.5" y="125.4">ASH</text>
<text x="116.1" y="121">灰</text>
</g>
<g font-size="2.7">
<text x="73.4" y="83.2">黑 BLK A+</text>
<text x="101.7" y="83.2">蓝 BLU B-</text>
<text x="73.2" y="98.9">绿 GRN A-</text>
<text x="101.7" y="98.8">红 RED B+</text>
</g>
<g font-size="2.5">
<text x="108.5" y="136.6">/Wiring Diagram</text>
<text x="178.7" y="136.6">/Phase Sequence(2 Phase Exciting)</text>
<text x="235.7" y="136.6">/Model</text>
<text x="100.5" y="142.5">黑 BLK A+</text>
<text x="164.6" y="144.9">CCW</text>
<text x="100.5" y="154">绿 GRN A-</text>
<text x="197.3" y="159.1">CW</text>
<text x="123" y="166">B+</text>
<text x="134.2" y="166">B-</text>
<text x="122.4" y="169">RED</text>
<text x="123" y="171.9">红</text>
<text x="133.6" y="169">BLU</text>
<text x="134.2" y="171.9">蓝</text>
<text x="147.7" y="168.8">从安装面看为顺时针方向</text>
<text x="211.2" y="182.5">Approved</text>
<text x="224.9" y="182.5">Checked</text>
<text x="239.1" y="182.5">Designed</text>
<text x="257.4" y="182.6">Material</text>
<text x="258.5" y="188">Finish</text>
<text x="263.7" y="192.2">±0.2</text>
<text x="264.5" y="197.6">1:2</text>
<text x="271.5" y="192.2">NO.</text>
<text x="277.7" y="192.2">056217</text>
<text x="281.4" y="197.6">1/1</text>
<text x="92.3" y="198.9">Edition</text>
<text x="138.1" y="198.9">Revisions</text>
<text x="185.4" y="198.7">Designed</text>
<text x="200.1" y="198.9">Date</text>
<text x="212.8" y="198.9">Drawn</text>
</g>
<text font-size="2.3" x="214.3" y="192.2">柳芝</text>
<g font-size="2.2">
<text x="91.2" y="94.6">2</text>
<text x="91.2" y="91">1</text>
<text x="95" y="91">4</text>
<text x="95.1" y="94.7">3</text>
</g>
<g font-size="2.1">
<text x="184.6" y="41" transform="rotate(-90 184.6 41)">0</text>
<text x="187.1" y="42.1" transform="rotate(-90 187.1 42.1)">-0.012</text>
<text x="85.9" y="51.1" transform="rotate(-90 85.9 51.1)">0</text>
<text x="88.4" y="52.2" transform="rotate(-90 88.4 52.2)">-0.05</text>
<text x="91.4" y="53.3" transform="rotate(-90 91.4 53.3)">0</text>
<text x="94" y="54.3" transform="rotate(-90 94 54.3)">-0.012</text>
<text x="151.1" y="79.7" transform="rotate(-90 151.1 79.7)">2</text>
<text x="159.5" y="85.9" transform="rotate(-90 159.5 85.9)">2</text>
<text x="15.9" y="139">步距角/STEP ANGLE</text>
<text x="15.9" y="143">相数/NUMBER OF PHASE</text>
<text x="51.4" y="139.1">1.8°</text>
<text x="51.4" y="143">2</text>
<text x="15.9" y="146.9">相电压/PHASE VOITAGE</text>
<text x="51.4" y="147">2.7 V</text>
<text x="15.9" y="150.9">相电流/PHASE CURRENT</text>
<text x="15.9" y="154.9">相电阻/PHASE RESISTANCE</text>
<text x="51.4" y="150.9">1.5 A</text>
<text x="51.4" y="154.9">1.8Ω士10%(At 20℃）</text>
<text x="15.9" y="158.8">相电感/PHASE INDUCTANCE</text>
<text x="51.4" y="158.8">1.9mH士20%</text>
<text x="15.9" y="162.8">保持力矩/HOLDING TORQUE</text>
<text x="15.9" y="166.7">绝缘耐压/DIELECTRIC STRENGTH</text>
<text x="51.4" y="162.8">0.13N.m</text>
<text x="51.4" y="166.7">500V A.C</text>
<text x="15.9" y="170.7">绝缘等级/INSULATION CLASS</text>
<text x="51.4" y="170.7">Class B</text>
<text x="15.9" y="174.6">绝缘电阻/INSULATION RESISTANCE</text>
<text x="15.9" y="178.6">转子惯量/ROTOR INERTIA</text>
<text x="51.4" y="174.6">100MΩ min.</text>
<text x="51.4" y="178.6">--g.cm²</text>
<text x="15.9" y="182.5">电机重量/MOTOR WEIGHT</text>
<text x="51.4" y="182.5">Approx 0.2 Kg</text>
<text x="15.9" y="186.5">环境温度/AMBIENT TEMPERATURE</text>
<text x="15.9" y="190.4">环境湿度/AMBIENT HUM</text>
<text x="51.4" y="186.5">-30°——+55°</text>
<text x="51.4" y="190.4">15%——95%</text>
<text x="15.9" y="194.4">使用电压/USE VOLTAGE</text>
<text x="51.4" y="194.4">VDC:12-24V</text>
<text x="135.7" y="193.2">初版</text>
<text x="15.9" y="198.3">寿 命 /LIFE</text>
<text x="51.4" y="198.3">5000 HOURS</text>
</g>
<g font-size="2">
<text x="171.9" y="144.7">STEP</text>
<text x="173.5" y="148.6">1</text>
<text x="179" y="144.7">A</text>
<text x="183.7" y="144.7">B</text>
<text x="188.1" y="144.9">A</text>
<text x="192.7" y="144.9">B</text>
<text x="173.6" y="152.7">2</text>
<text x="173.5" y="156.6">3</text>
<text x="173.6" y="160.8">4</text>
<text x="226.6" y="191.9">邹志林</text>
<text x="241.7" y="191.9">赖芳芳</text>
</g>
<g font-size="1.9">
<text x="176.6" y="168.8">COUTERCLOCKWISE VIEW FROM MOUNTING SIDE</text>
<text x="254.7" y="175.8">First Angle View</text>
</g>
<g font-size="1.8">
<text x="212.6" y="189.1">24-09-04</text>
<text x="225.5" y="189.1">24-09-04</text>
<text x="240.8" y="189.1">24-09-04</text>
<text x="140.3" y="193.2">/First Edition</text>
<text x="253.5" y="193.1">Tolerance</text>
<text x="255.8" y="198.8">Scale</text>
<text x="272.8" y="198.8">Sheet</text>
</g>
<g font-size="1.3">
<text x="213" y="186.5">SAMSR MOTOR</text>
<text x="226" y="186.5">SAMSR MOTOR</text>
<text x="241.1" y="186.5">SAMSR MOTOR</text>
</g>
</svg>
